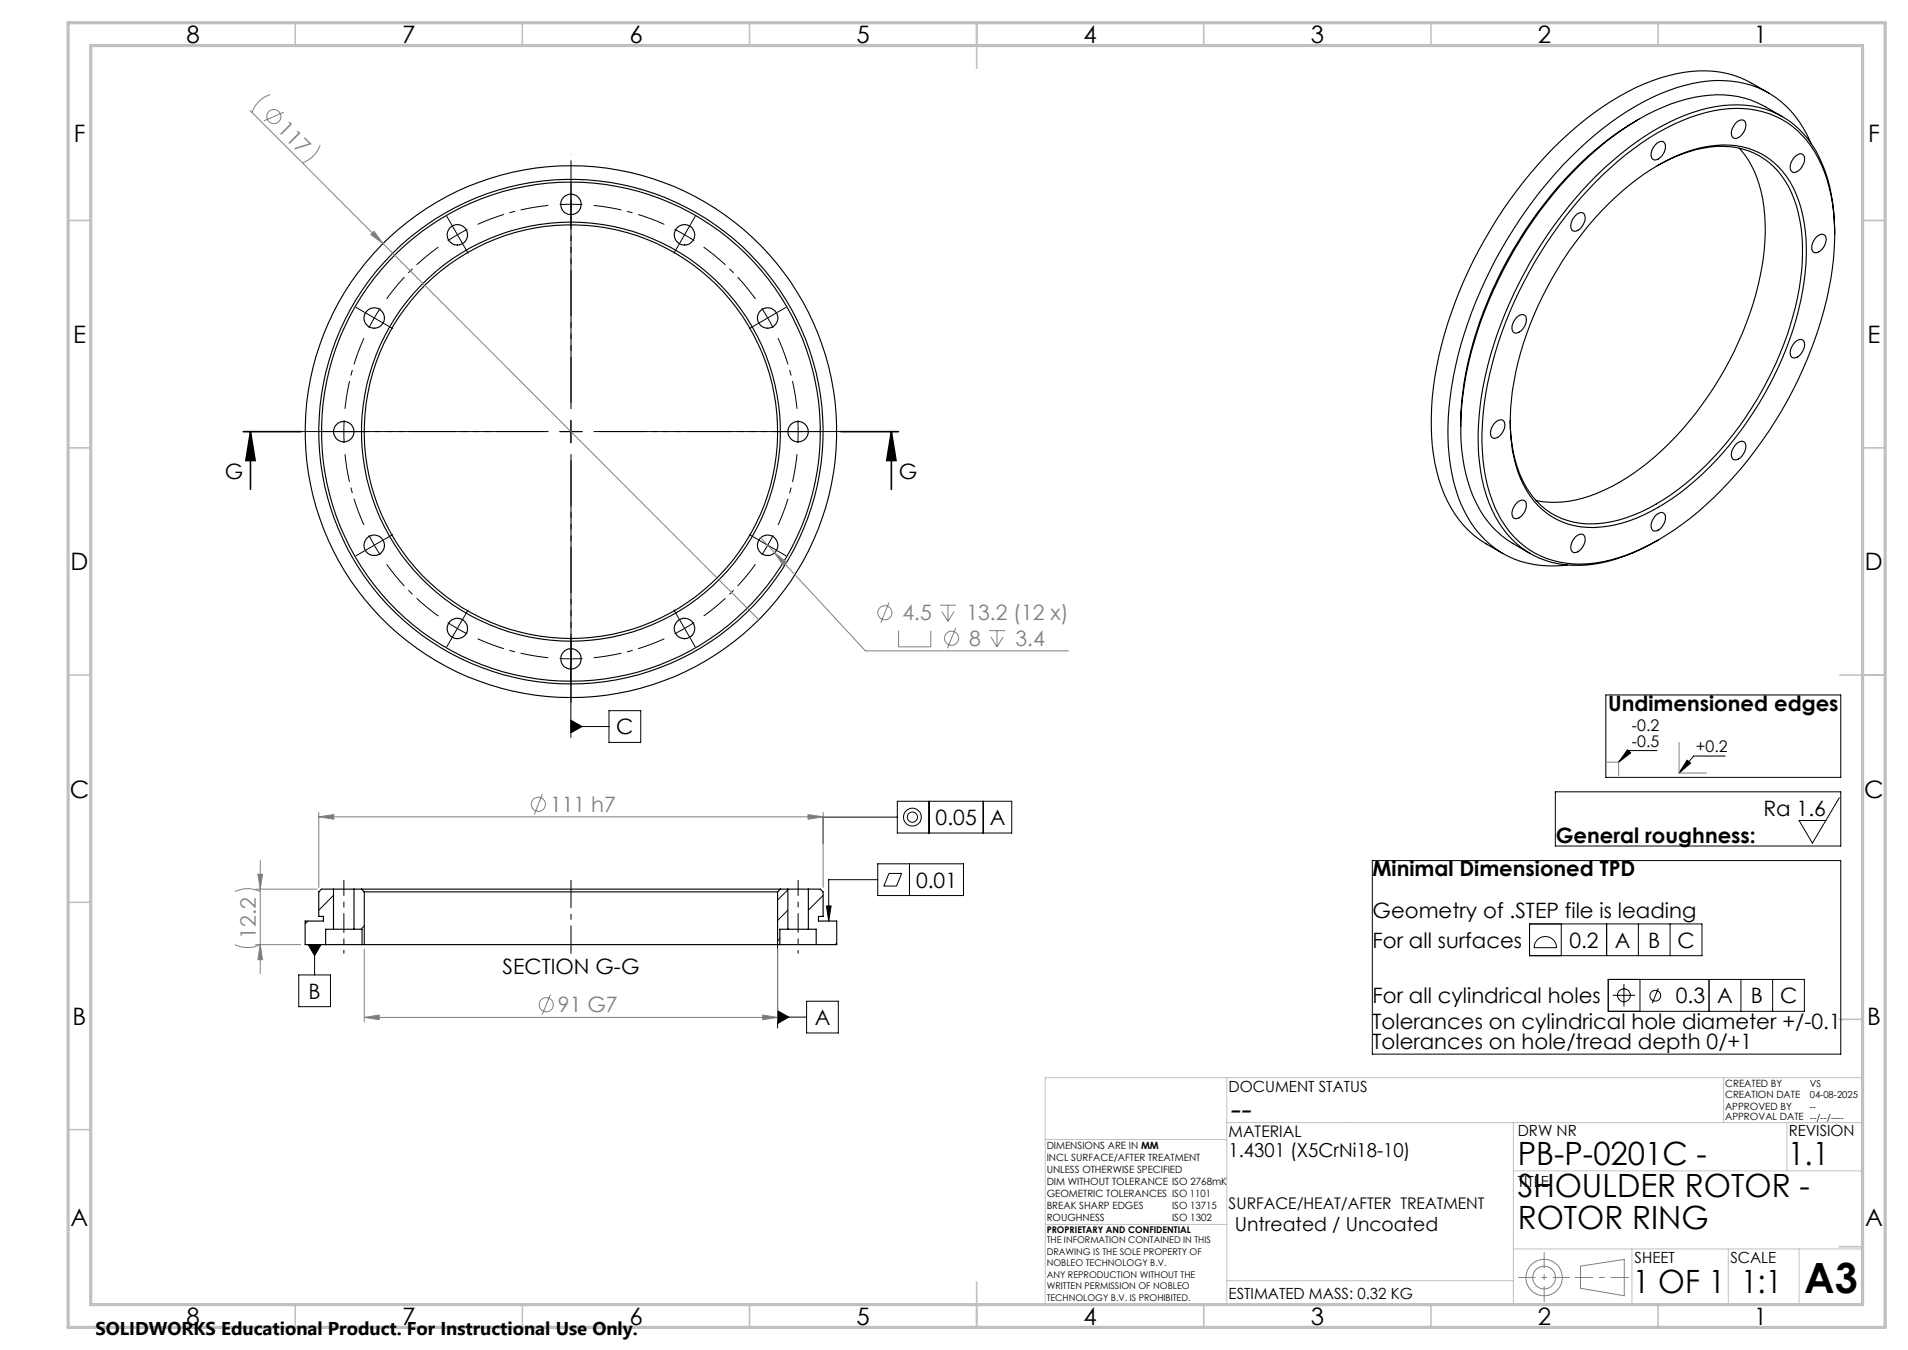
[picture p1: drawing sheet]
<svg xmlns="http://www.w3.org/2000/svg" width="420mm" height="297mm" viewBox="0 0 420 297" stroke-linecap="round" stroke-linejoin="round" font-family="sans-serif">
<g fill="none" stroke="#000" stroke-width=".22">
<path d="M123.2 95h5M125.7 92.5v5M98.5 136.9l2.2 1.4M100.7 138.3l2.2 1.1M100.7 138.3l-1.3 2.1M101.9 136.1l-1.2 2.2M125.7 158.4l2.4 1.4-2.4 1.4zM125.7 145.8v16.4M125.7 159.8h8.4M134.1 156.3h6.9v7h-6.9zM353.5 152.9h51.7v18.1h-51.7zM197.5 176.3h25.2v7h-25.2z"/>
<path d="M197.5 179.8h-16.3v5.8M204.5 176.3v7M216.4 176.3v7M358.2 165l.8 .7-2.7 2zM364.7 165.1h-5.9l-2.5 2.6M371.4 167.2l.7 .7-2.5 2.2zM379.8 166.3h-7l-3.2 3.8M73.4 197l-3.2 3.2M173.4 195.8l-2.2 2.2M178 195.6l-.1 .2M181.2 197l-3.3 3.2M181.9 199.3h1.1l-.6 3.3z"/>
<path d="M193.2 190h18.9v7h-18.9zM193.2 193.5h-10.8v9.1M195.7 192.2h2.8l-1.2 2.7h-2.7zM200.2 190v7M65.8 214.5h6.9v7h-6.9zM67.8 202.6l-.6 .6M67.8 207.8h2.9l-1.4 2.5zM69.3 207.8v6.7M80.2 203.7l-.8 .7M171.2 207.8v18.4M171.7 206.5l-.5 .5M173.4 200.3l-2.2 2.2"/>
<path d="M184.2 207.5l-.4 .3M171.2 222.4l2.4 1.4-2.4 1.4zM171.2 223.8h6.4M177.6 220.3h6.9v7h-6.9z"/>
<circle cx="200.8" cy="179.8" r="1.12"/>
<circle cx="200.9" cy="179.8" r="1.96"/>
</g>
<g fill="none" stroke="#808080" stroke-width=".22">
<path d="M55 24.3l29.3 29.3M59.4 20.8a6.3 6.3 0 0 0-3.9 4M62.5 24.7l-4.4 1.9M70.5 31.9a6.3 6.3 0 0 1-4 3.9M81.6 51.6l.7-.7 2 2.7zM84.3 53.6l82.7 82.7M167.5 118.3l23 24.9h44.7M170.5 121.6l2.6 2.1-.7 .7zM195.7 132.6l-1.8 4.4M197.8 138.7v3.6h7.1v-3.6M206.9 133.1h3.5M207.3 134.5l1.4 2.2"/>
<path d="M208.7 133.1v3.6M210 134.5l-1.3 2.2M210.4 138.2l-1.8 4.4M217.7 138.7h3.6M219.5 138.7v3.6M218.1 140.2l1.4 2.1M220.8 140.2l-1.3 2.1M70.2 179.7l3.3-.5v1zM70.2 178.7v16.5M70.2 179.7h111M119.4 174.7l-1.8 4.5M177.9 179.2l3.3 .5-3.3 .5z"/>
<path d="M181.2 178.7v16.5M353.6 167.7h2.7v2.9M369.6 163.4v6.7h6.1M51.7 196.2a6.1 6.1 0 0 1 5.6 0M56.3 195.6h13.5M56.8 192.3h1l-.5 3.3zM57.3 189.3v24.9M51.7 207.8a6.4 6.4 0 0 0 5.6 0M56.3 207.8h9.9M57.3 207.8l.5 3.3h-1zM80.2 208.8v16M121.1 218.8l-1.8 4.5"/>
<path d="M171.2 208.8v16M80.2 223.8l3.3-.5v1zM80.2 223.8h91M167.9 223.3l3.3 .5-3.3 .5zM347.9 278.5l9.6-1.4v8l-9.6-1.7z"/>
<circle cx="60.3" cy="25.6" r="1.56"/>
<circle cx="194.8" cy="134.8" r="1.56"/>
<circle cx="209.5" cy="140.4" r="1.56"/>
<circle cx="118.5" cy="177" r="1.55"/>
<circle cx="120.3" cy="221" r="1.55"/>
<circle cx="339.9" cy="281" r="2.51"/>
<circle cx="339.9" cy="281.1" r="4"/>
</g>
<path d="M334.2 281h11.4" fill="none" stroke="#808080" stroke-width=".22" stroke-dasharray="15.2 1.3 1.3 1.3" stroke-dashoffset="11.4" stroke-linecap="butt"/>
<path d="M339.9 275.5v10.9" fill="none" stroke="#808080" stroke-width=".22" stroke-dasharray="15.2 1.3 1.3 1.3" stroke-dashoffset="11.7" stroke-linecap="butt"/>
<path d="M346.7 281h11.8" fill="none" stroke="#808080" stroke-width=".22" stroke-dasharray="15.2 1.3 1.3 1.3" stroke-dashoffset="11.2" stroke-linecap="butt"/>
<g fill="none" stroke="#c0c0c0" stroke-width=".22">
<path d="M270.1 237.1v49.9M379.4 237.1v9.9M410.1 237.1h-180v49.9M230 250.7h40M270.1 247h140M333.1 257.6h77M333.1 247v40M393.3 247v10.6M230.2 269.4h39.9M333.1 274.8h77M359.2 274.8v12.2M380.4 274.8v12.2"/>
<path d="M396 274.8v12.2M270.1 281.8h63"/>
</g>
<g fill="none" stroke="#c0c0c0" stroke-width=".35">
<path d="M65 5v5M115 5v5M165 5v5M215 5v10M265 5v5M315 5v5M365 5v5M15 48.5h5M410 48.5h5M15 98.5h5M410 98.5h5M15 148.5h5"/>
<path d="M405 148.5h10M15 198.5h5M404.8 224.3h5M15 248.5h5M404.8 274.3h5M65 287v5M115 287v5M165 287v5M215 282v10M265 287v5M315 287v5M365 287v5"/>
</g>
<path d="M15 5h400v287h-400zM20 10h390v277h-390z" fill="none" stroke="#c0c0c0" stroke-width=".7"/>
<g fill="#000">
<path d="M196.2 95l1 6.3h-2zM55.1 95l1.1 6.3h-2.1z"/>
<path d="M125.7 158.4l2.4 1.4-2.4 1.4zM181.9 199.3h1.1l-.6 3.3zM171.2 222.4l2.4 1.4-2.4 1.4zM67.8 207.8l1.5 2.5 1.4-2.5z"/>
<path d="M371.4 167.2l.7 .7-2.5 2.2zM358.2 165l.8 .7-2.7 2z"/>
</g>
<g fill="none" stroke="#000" stroke-width=".25">
<path d="M360.4 26.4a75.3 75.3 0 0 0-24.8 24.5 83.4 83.4 0 0 0-14 39.9v3M364.5 31.7a1.17 1.17 0 0 1 2.1 0 3.1 3.1 0 0 1-2.3 3.5 1.18 1.18 0 0 1-.8-1.7l.4-.9zM364.8 36.5a26.6 26.6 0 0 1 17.4-4 16.5 16.5 0 0 1 12.7 11.3 39.7 39.7 0 0 1 .8 21.7 74.2 74.2 0 0 1-26.3 42.2 33.5 33.5 0 0 1-18.8 7.5 16 16 0 0 1-15.4-9.5 30.1 30.1 0 0 1-2.8-13.2M382.2 27a1.18 1.18 0 0 1 2 0 3.1 3.1 0 0 1-2.2 3.5 1.19 1.19 0 0 1-.8-1.8zM382.9 32.6a23.3 23.3 0 0 1 5.5 14.6 60 60 0 0 1-6.7 30.2 71.1 71.1 0 0 1-22.1 26.7 32.5 32.5 0 0 1-17.3 6.4l-2.8-.1-1.4-.3M389.3 20.5a26.6 26.6 0 0 0-10.4-4.6 33.3 33.3 0 0 0-20.7 4.3 79.6 79.6 0 0 0-27.3 25.9 92.1 92.1 0 0 0-15.6 41.4 45 45 0 0 0 2.6 21.3 22.1 22.1 0 0 0 9.3 10.9l3.6 2.1M392.4 25.7a27.6 27.6 0 0 0-9.8-4.5 29.8 29.8 0 0 0-18.3 3.1 71.1 71.1 0 0 0-25.3 22.1 88.7 88.7 0 0 0-17.2 42 41.3 41.3 0 0 0 3.1 22.2 20.3 20.3 0 0 0 8.2 9l3.8 2.2M395.1 34.5l.4-.3a1.06 1.06 0 0 1 1.3-.2 1.06 1.06 0 0 1 .4 1.3 3.1 3.1 0 0 1-2.3 2.7 1.19 1.19 0 0 1-.8-1.8l.4-.9zM398.6 31.5a21.1 21.1 0 0 0-22.5-13.7 44.4 44.4 0 0 0-21.5 9.1 94.1 94.1 0 0 0-30.6 41.8 71.3 71.3 0 0 0-5 31.4 30.5 30.5 0 0 0 6.9 17.6 20.7 20.7 0 0 0 18.1 6.7l1-.1M346.8 47.4a1.14 1.14 0 0 1 1-.6 1.14 1.14 0 0 1 1.1 .6 3.1 3.1 0 0 1-2.3 3.5 1.15 1.15 0 0 1-.8-1.7l.4-1zM351.2 40.1a56.4 56.4 0 0 1 22.6-14.8 22.8 22.8 0 0 1 19.6 1.7 24.2 24.2 0 0 1 9.6 15.9 57.9 57.9 0 0 1-2 27.2 90.1 90.1 0 0 1-28.9 43.9 45.3 45.3 0 0 1-20.9 9.9 19.8 19.8 0 0 1-22.1-12.2 43.1 43.1 0 0 1-2.4-22.7 89.5 89.5 0 0 1 24.5-48.9zM353.9 45a46.4 46.4 0 0 1 19.2-12.2 19.4 19.4 0 0 1 15.3 1.4 18.7 18.7 0 0 1 8 11.4 44.7 44.7 0 0 1-.5 22.5 75.7 75.7 0 0 1-26 40.3 35.8 35.8 0 0 1-17.5 7.6 16.5 16.5 0 0 1-17.7-10.8 38.2 38.2 0 0 1-1.4-21.2 76.4 76.4 0 0 1 20.6-39z"/>
<path d="M399.8 52.1a1.18 1.18 0 0 1 2.1 .1 3.1 3.1 0 0 1-2.2 3.4 1.19 1.19 0 0 1-.8-1.7zM403.9 51.6a37.5 37.5 0 0 0-4.2-18.4 19.9 19.9 0 0 0-20.4-10 43.5 43.5 0 0 0-20.9 9.4 89.9 89.9 0 0 0-28.1 38.8 65.8 65.8 0 0 0-4.6 30.4 27.2 27.2 0 0 0 8.1 17.8 20.3 20.3 0 0 0 16.9 4.5 40 40 0 0 0 13.9-5M333.9 69.8a1.2 1.2 0 0 1 2.1 0 3.2 3.2 0 0 1-2.3 3.5 1.19 1.19 0 0 1-.8-1.7zM395.1 75.3a1.17 1.17 0 0 1 2.1 0 3.1 3.1 0 0 1-2.3 3.5 1.18 1.18 0 0 1-.8-1.7l.4-1zM329.1 93a1.15 1.15 0 0 1 2.1 0 3.1 3.1 0 0 1-2.2 3.4 1.18 1.18 0 0 1-.8-1.6l.3-1zM382.2 97.7a1.17 1.17 0 0 1 2 0 3.1 3.1 0 0 1-2.2 3.5 1.18 1.18 0 0 1-.8-1.7l.4-1zM333.9 110.7a1.17 1.17 0 0 1 2.1 0 3.1 3.1 0 0 1-2.3 3.4 1.18 1.18 0 0 1-.8-1.7l.4-.9zM346.8 118.1a1.15 1.15 0 0 1 2.1 0 3.1 3.1 0 0 1-2.3 3.5 1.18 1.18 0 0 1-.8-1.7l.4-.9zM364.5 113.4l.3-.3a1.06 1.06 0 0 1 1.4-.2 1.06 1.06 0 0 1 .4 1.3 2.99 2.99 0 0 1-2.3 2.6 1.15 1.15 0 0 1-.8-1.7l.4-.9zM365.1 118.8l-.5 .3M73.4 195.6h4.5M73.4 195.6h-2.6l-.6 .6v5.4h1v1h-4v5.2h4.5"/>
<path d="M73.4 195.6v8.8M77.9 195.6h1.7M77.9 195.6v8.8M79.6 195.6h92.2M79.6 195.6l.6 .6M80.2 196.2h91M80.2 196.2v11.6M171.2 196.2v11.6M171.8 195.6l-.6 .6M171.8 195.6h1.6M173.4 195.6h4.5M173.4 195.6v8.8"/>
<path d="M177.9 195.6h2.7l.6 .6v5.4h-1v1h4v5.2h-4.5M177.9 195.6v8.8M71.7 207.8h8M73.4 204.4h4.5M73.4 204.4h-1.7v3.4M77.9 204.4h1.8v3.4M79.7 207.8h.5M80.2 207.8h91M171.2 207.8h.5M171.7 207.8h8M173.4 204.4h4.5M173.4 204.4h-1.7v3.4"/>
<path d="M177.9 204.4h1.8v3.4"/>
<circle cx="100.7" cy="51.7" r="2.24"/>
<circle cx="125.7" cy="45" r="2.25"/>
<circle cx="150.7" cy="51.7" r="2.24"/>
<circle cx="82.4" cy="70" r="2.25"/>
<circle cx="169" cy="70" r="2.25"/>
<circle cx="75.7" cy="95" r="2.25"/>
<circle cx="125.7" cy="95" r="45.5"/>
<circle cx="125.7" cy="95" r="55.5"/>
<circle cx="125.7" cy="95" r="46.1"/>
<circle cx="125.7" cy="95" r="54.9"/>
<circle cx="125.7" cy="94.9" r="58.5"/>
<circle cx="175.7" cy="95" r="2.25"/>
<circle cx="82.4" cy="120" r="2.24"/>
<circle cx="169" cy="120" r="2.24"/>
<circle cx="100.7" cy="138.3" r="2.24"/>
<circle cx="150.7" cy="138.3" r="2.24"/>
<circle cx="125.7" cy="145" r="2.26"/>
</g>
<g fill="none" stroke="#000" stroke-width=".22" stroke-dasharray="15.2 1.3 1.3 1.3" stroke-linecap="butt">
<path d="M99.4 49.5l-1.1-2M100.7 51.6l-2.1 1.3M100.7 51.6l2.2-1.2M100.7 51.6l-1.3-2.1M100.7 51.6l1.2 2.2M101.9 53.8l1.2 2M125.7 44.9l-2.5 .1M125.7 44.9l2.5 .1M125.7 44.9v-2.5M125.7 44.9v2.5M125.7 42.4v-2.2M125.7 47.4v2.3"/>
<path d="M149.4 53.8l-1.1 2M150.7 51.6l-2.2-1.2M150.7 51.6l2.1 1.3M150.7 51.6l1.2-2.1M150.7 51.6l-1.3 2.2M151.9 49.5l1.2-2M80.2 68.7l-1.9-1.1M82.4 69.9l-1.2 2.2M82.4 69.9l1.3-2.1M82.4 69.9l-2.2-1.2M82.4 69.9l2.2 1.3M84.6 71.2l1.9 1.1"/>
<path d="M166.8 71.2l-1.9 1.1M169 69.9l-1.3-2.1M169 69.9l1.2 2.2M169 69.9l2.2-1.2M169 69.9l-2.2 1.3M171.2 68.7l1.9-1.1M73.2 94.9h-2.3M75.7 94.9l.1 2.5M75.7 94.9l.1-2.5M75.7 94.9h-2.5M75.7 94.9h2.5M78.2 94.9h2.2"/>
<path d="M125.7 94.9v-2.5M125.7 94.9h-2.5M125.7 94.9v2.5M125.7 94.9h2.5M173.2 94.9h-2.3M175.7 94.9l-.1-2.5M175.7 94.9l-.1 2.5M175.7 94.9h2.5M175.7 94.9h-2.5M178.2 94.9h2.2M82.4 119.9l1.3 2.2M82.4 119.9l-1.2-2.1"/>
<path d="M82.4 119.9l-2.2 1.3M82.4 119.9l2.2-1.2M84.6 118.7l1.9-1.1M166.8 118.7l-1.9-1.1M169 119.9l1.2-2.1M169 119.9l-1.3 2.2M169 119.9l2.2 1.3M169 119.9l-2.2-1.2M80.2 121.2l-1.9 1.1M101.9 136.1l1.2-2M149.4 136.1l-1.1-2M150.7 138.2l2.1-1.3"/>
<path d="M150.7 138.2l-2.2 1.2M150.7 138.2l1.2 2.2M150.7 138.2l-1.3-2.1M171.2 121.2l1.9 1.1M99.4 140.4l-1.1 2M125.7 144.9h2.5M125.7 144.9h-2.5M125.7 144.9v2.5M125.7 144.9v-2.5M125.7 147.4v2.3M125.7 142.4v-2.2M151.9 140.4l1.2 2"/>
</g>
<path d="M96.5 54.4a50 50 0 0 0-11.4 11.3M120.7 45.2a50 50 0 0 0-15.6 4.2M146.2 49.4a50 50 0 0 0-15.5-4.2M80.1 74.4a50 50 0 0 0-4.2 15.6M166.3 65.7a50 50 0 0 0-11.4-11.3M75.9 99.9a50 50 0 0 0 4.2 15.6M175.4 90a50 50 0 0 0-4.1-15.6M171.3 115.5a50 50 0 0 0 4.1-15.6M85.1 124.1a50 50 0 0 0 11.4 11.4M154.9 135.5a50 50 0 0 0 11.4-11.4M105.1 140.5a50 50 0 0 0 15.6 4.2M130.7 144.7a50 50 0 0 0 15.5-4.2" fill="none" stroke="#000" stroke-width=".22" stroke-dasharray="15.2 1.3 1.3 1.3" stroke-dashoffset="9.1" stroke-linecap="butt"/>
<path d="M53.6 95h12.7M55.1 95l1.1 6.3h-2.1zM55.1 95v12.7M185.1 95h12.7M196.2 95l1 6.3h-2zM196.2 95v12.7" fill="none" stroke="#000" stroke-width=".35"/>
<path d="M120.7 94.9h-45.8M125.7 89.9v-45.7M125.7 99.9v45.8M130.7 94.9h45.8" fill="none" stroke="#000" stroke-width=".22" stroke-dasharray="15.2 1.3 1.3 1.3" stroke-dashoffset="3.8" stroke-linecap="butt"/>
<path d="M120.7 94.9h-56M125.7 89.9v-56M125.7 99.9v56M130.7 94.9h56" fill="none" stroke="#000" stroke-width=".22" stroke-dasharray="15.2 1.3 1.3 1.3" stroke-dashoffset="-1.3" stroke-linecap="butt"/>
<path d="M125.7 193.6v16.2" fill="none" stroke="#000" stroke-width=".22" stroke-dasharray="15.2 1.3 1.3 1.3" stroke-dashoffset="9" stroke-linecap="butt"/>
<path d="M175.7 193.6v10.8M75.7 204.4v-10.8" fill="none" stroke="#000" stroke-width=".22" stroke-dasharray="15.2 1.3 1.3 1.3" stroke-dashoffset="11.7" stroke-linecap="butt"/>
<path d="M75.7 204.4v5.4M175.7 204.4v5.4" fill="none" stroke="#000" stroke-width=".22" stroke-dasharray="15.2 1.3 1.3 1.3" stroke-dashoffset="14.4" stroke-linecap="butt"/>
<g fill="#808080">
<path d="M81.6 51.6l.7-.7 2 2.7z"/>
<path d="M170.5 121.6l2.6 2.1-.7 .7z"/>
<path d="M167.9 223.3l3.3 .5-3.3 .5zM80.2 223.8l3.3-.5v1z"/>
<path d="M70.2 179.7l3.3-.5v1zM177.9 179.2l3.3 .5-3.3 .5z"/>
<path d="M56.8 192.3h1l-.5 3.3zM57.3 207.8l.5 3.3h-1z"/>
</g>
<g fill="none" stroke="#000" stroke-width=".22">
<path d="M342.4 174.2h62.8v11.9h-62.8zM404.9 175.5l-5.9 10-3-5h5.9M302.1 189.3h103.1v42.6h-103.1zM336.7 203.3h37.9v7h-37.9zM338.3 206.8a2.45 2.45 0 0 1 2.8-.6 2.45 2.45 0 0 1 1.5 2.3h-4.9a2.48 2.48 0 0 1 .6-1.7zM343.7 203.3v7M353.7 203.3v7M354 215.5h43.2v7h-43.2zM355 219h4.9M357.5 216.5v4.9M360.6 203.3v7M361 215.5v7"/>
<path d="M365.1 217.4l-1.4 3.3M367.6 203.3v7M376.2 215.5v7M383.2 215.5v7M390.2 215.5v7"/>
<circle cx="357.5" cy="219" r="1.41"/>
<circle cx="364.4" cy="219.1" r="1.19"/>
</g>
<text font-size="9.2" x="397.2" y="284.5">A3</text>
<text font-size="7.3" x="270.4" y="246.3">--</text>
<g font-size="7.1">
<text x="334.1" y="256.2">PB-P-0201C -</text>
<text x="393.6" y="256.2">1.1</text>
<text x="334.1" y="263.3">SHOULDER ROTOR -</text>
<text x="334.1" y="270.3">ROTOR RING</text>
<text x="359.4" y="284.5">1 OF 1</text>
<text x="383.3" y="284.5">1:1</text>
</g>
<g font-size="5.3">
<text x="41" y="9.5">8</text>
<text x="88.5" y="9.5">7</text>
<text x="138.5" y="9.5">6</text>
<text x="188.5" y="9.5">5</text>
<text x="238.5" y="9.5">4</text>
<text x="288.5" y="9.5">3</text>
<text x="338.5" y="9.5">2</text>
<text x="386" y="9.5">1</text>
<text x="16.2" y="31.3">F</text>
<text x="411.2" y="31.3">F</text>
<text x="16.1" y="75.5">E</text>
<text x="411.1" y="75.5">E</text>
<text x="15.5" y="125.5">D</text>
<text x="410.5" y="125.5">D</text>
<text x="15.4" y="175.5">C</text>
<text x="410.4" y="175.5">C</text>
<text x="16" y="225.5">B</text>
<text x="411" y="225.5">B</text>
<text x="15.5" y="269.8">A</text>
<text x="410.5" y="269.8">A</text>
<text x="41" y="291.5">8</text>
<text x="88.5" y="291.5">7</text>
<text x="138.5" y="291.5">6</text>
<text x="188.5" y="291.5">5</text>
<text x="238.5" y="291.5">4</text>
<text x="288.5" y="291.5">3</text>
<text x="338.5" y="291.5">2</text>
<text x="386" y="291.5">1</text>
</g>
<g font-size="4.7" fill="#808080">
<text x="60.9" y="28.6" transform="rotate(45 60.9 28.6)">117</text>
<text x="198.7" y="136.5">4.5</text>
<text x="212.7" y="136.5">13.2 (12 x)</text>
<text x="213.3" y="142.1">8</text>
<text x="223.5" y="142.1">3.4</text>
<text x="121.1" y="178.6">111 h7</text>
<text x="56.3" y="206.5" transform="rotate(-90 56.3 206.5)">12.2</text>
<text x="122.8" y="222.7">91 G7</text>
</g>
<g font-size="4.7">
<text x="49.5" y="105.4">G</text>
<text x="197.9" y="105.4">G</text>
<text x="135.7" y="161.6">C</text>
<text x="354" y="156.4">Undimensioned edges</text>
<text x="388.2" y="179.5">Ra 1.6</text>
<text x="206" y="181.5">0.05</text>
<text x="217.9" y="181.5">A</text>
<text x="342.5" y="185.5">General roughness:</text>
<text x="201.6" y="195.3">0.01</text>
<text x="302.1" y="192.8">Minimal Dimensioned TPD</text>
<text x="302.1" y="201.9">Geometry of .STEP file is leading</text>
<text x="302.1" y="208.5">For all surfaces</text>
<text x="345.5" y="208.5">0.2</text>
<text x="355.4" y="208.5">A</text>
<text x="362.8" y="208.5">B</text>
<text x="369.3" y="208.5">C</text>
<text x="110.6" y="214.3">SECTION G-G</text>
<text x="67.9" y="219.7">B</text>
<text x="302.1" y="220.7">For all cylindrical holes</text>
<text x="368.9" y="220.7">0.3</text>
<text x="378" y="220.7">A</text>
<text x="385.4" y="220.7">B</text>
<text x="391.8" y="220.7">C</text>
<text x="179.3" y="225.5">A</text>
<text x="302.1" y="226.3">Tolerances on cylindrical hole diameter +/-0.1</text>
<text x="302.1" y="230.9">Tolerances on hole/tread depth 0/+1</text>
</g>
<g font-size="4.2">
<text x="270.4" y="254.6">1.4301 (X5CrNi18-10)</text>
<text x="271.8" y="270.8">Untreated / Uncoated</text>
</g>
<text font-size="4.1" x="21" y="293.7">SOLIDWORKS Educational Product. For Instructional Use Only.</text>
<g font-size="3.5">
<text x="359.2" y="160.9">-0.2</text>
<text x="359.2" y="164.3">-0.5</text>
<text x="373.3" y="165.5">+0.2</text>
<text x="270.4" y="250.1">MATERIAL</text>
<text x="270.4" y="266">SURFACE/HEAT/AFTER TREATMENT</text>
</g>
<g font-size="3.4">
<text x="270.4" y="240.2">DOCUMENT STATUS</text>
<text x="334.1" y="250">DRW NR</text>
<text x="393.7" y="250">REVISION</text>
<text x="334.1" y="261.1">TITLE</text>
<text x="359.8" y="277.9">SHEET</text>
<text x="380.9" y="277.9">SCALE</text>
<text x="270.4" y="285.7">ESTIMATED MASS: 0.32 KG</text>
</g>
<g font-size="2.2">
<text x="379.7" y="239.1">CREATED BY</text>
<text x="379.7" y="244.2">APPROVED BY</text>
<text x="379.7" y="241.6">CREATION DATE</text>
<text x="379.7" y="246.5">APPROVAL DATE --/--/----</text>
<text x="230.4" y="252.7">DIMENSIONS ARE IN MM</text>
<text x="230.4" y="255.4">INCL SURFACE/AFTER TREATMENT</text>
<text x="230.4" y="258">UNLESS OTHERWISE SPECIFIED</text>
<text x="230.4" y="260.7">DIM WITHOUT TOLERANCE ISO 2768mK</text>
<text x="230.4" y="263.3">GEOMETRIC TOLERANCES ISO 1101</text>
<text x="230.4" y="266">BREAK SHARP EDGES</text>
<text x="230.4" y="268.6">ROUGHNESS</text>
<text x="258" y="266">ISO 13715</text>
<text x="258" y="268.7">ISO 1302</text>
</g>
<g font-size="2.1">
<text x="398.4" y="239.1">VS</text>
<text x="398.4" y="244.2">--</text>
<text x="398.4" y="241.7">04-08-2025</text>
</g>
<g font-size="2">
<text x="230.4" y="271.3">PROPRIETARY AND CONFIDENTIAL</text>
<text x="230.4" y="273.5">THE INFORMATION CONTAINED IN THIS</text>
<text x="230.4" y="276.1">DRAWING IS THE SOLE PROPERTY OF</text>
<text x="230.4" y="278.6">NOBLEO TECHNOLOGY B.V.</text>
<text x="230.4" y="281.1">ANY REPRODUCTION WITHOUT THE</text>
<text x="230.4" y="283.6">WRITTEN PERMISSION OF NOBLEO</text>
<text x="230.4" y="286.2">TECHNOLOGY B.V. IS PROHIBITED.</text>
</g>
</svg>
